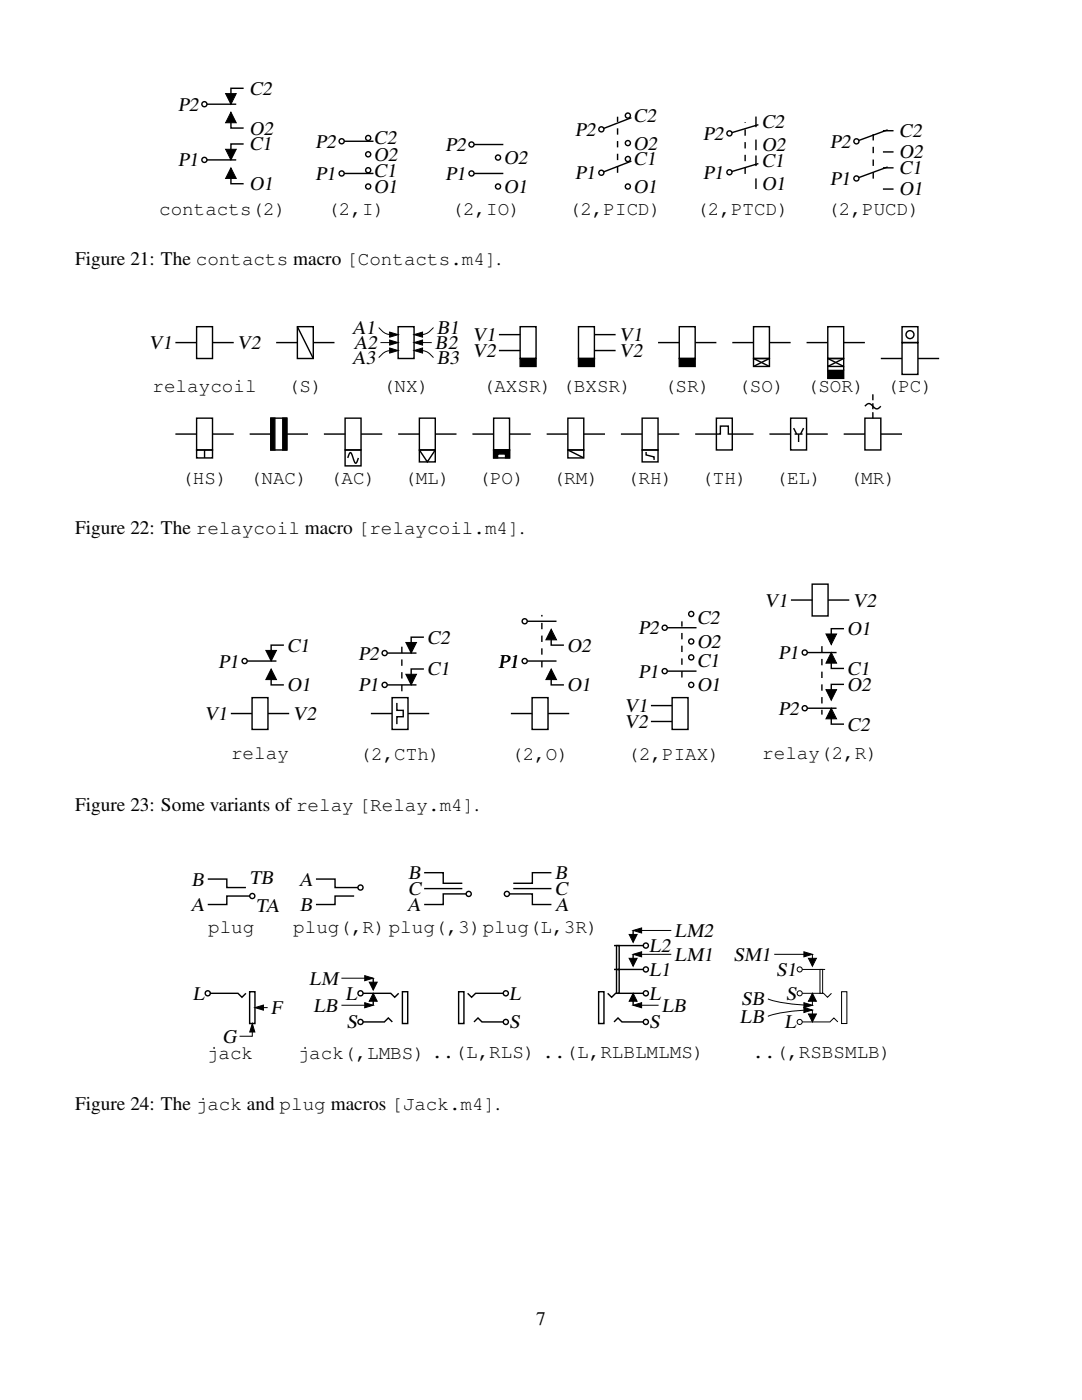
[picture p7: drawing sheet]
<svg xmlns="http://www.w3.org/2000/svg" width="216mm" height="279mm" viewBox="0 0 216 279" stroke-linecap="round" stroke-linejoin="round" font-family="sans-serif">
<circle cx="40.8" cy="31.9" r=".51" fill="#fff" stroke="#000" stroke-width=".28"/>
<path d="M41.3 31.9h5.8M46.1 33.8v2.9h2.5M48.6 28.7h-2.5v2.9" fill="none" stroke="#000" stroke-width=".28"/>
<path d="M45 29.8h2.1l-1 2.1zM46.1 33.5l1 2.1h-2.1z" fill="#000" stroke="#000" stroke-width=".2"/>
<circle cx="40.8" cy="20.8" r=".51" fill="#fff" stroke="#000" stroke-width=".28"/>
<path d="M48.6 17.6h-2.5v2.9M41.3 20.8h5.8M46.1 22.7v2.9h2.5" fill="none" stroke="#000" stroke-width=".28"/>
<path d="M45 18.7h2.1l-1 2.1zM46.1 22.4l1 2.1h-2.1z" fill="#000" stroke="#000" stroke-width=".2"/>
<circle cx="68.2" cy="34.6" r=".51" fill="#fff" stroke="#000" stroke-width=".28"/>
<path d="M68.7 34.6h5.8" fill="none" stroke="#000" stroke-width=".28"/>
<g fill="#fff" stroke="#000" stroke-width=".28">
<circle cx="73.5" cy="34" r=".51"/>
<circle cx="73.5" cy="37.2" r=".51"/>
<circle cx="68.2" cy="28.2" r=".51"/>
</g>
<path d="M68.7 28.2h5.8" fill="none" stroke="#000" stroke-width=".28"/>
<g fill="#fff" stroke="#000" stroke-width=".28">
<circle cx="73.5" cy="27.5" r=".51"/>
<circle cx="73.5" cy="30.8" r=".51"/>
<circle cx="94.1" cy="34.6" r=".51"/>
</g>
<path d="M94.6 34.6h5.8" fill="none" stroke="#000" stroke-width=".28"/>
<g fill="#fff" stroke="#000" stroke-width=".28">
<circle cx="99.4" cy="37.2" r=".51"/>
<circle cx="94.1" cy="28.8" r=".51"/>
</g>
<path d="M94.6 28.8h5.8" fill="none" stroke="#000" stroke-width=".28"/>
<g fill="#fff" stroke="#000" stroke-width=".28">
<circle cx="99.4" cy="31.4" r=".51"/>
<circle cx="120" cy="34.5" r=".51"/>
<circle cx="125.3" cy="31.7" r=".51"/>
<circle cx="125.3" cy="37.2" r=".51"/>
</g>
<path d="M126 32.2l-5.5 2.1" fill="none" stroke="#000" stroke-width=".28"/>
<g fill="#fff" stroke="#000" stroke-width=".28">
<circle cx="120" cy="25.8" r=".51"/>
<circle cx="125.3" cy="23.1" r=".51"/>
<circle cx="125.3" cy="28.6" r=".51"/>
</g>
<path d="M126 23.5l-5.5 2.1" fill="none" stroke="#000" stroke-width=".28"/>
<path d="M123.2 34.5v-11.2" fill="none" stroke="#000" stroke-width=".28" stroke-dasharray="1.3 1.3" stroke-linecap="butt"/>
<circle cx="145.6" cy="34.4" r=".51" fill="#fff" stroke="#000" stroke-width=".28"/>
<path d="M150.8 31v2.1M150.8 35.6v2.1M151.3 32.6l-5.3 1.6" fill="none" stroke="#000" stroke-width=".28"/>
<circle cx="145.6" cy="26.6" r=".51" fill="#fff" stroke="#000" stroke-width=".28"/>
<path d="M150.8 23.3v2.1M150.8 27.9v2.1M151.3 24.9l-5.3 1.6" fill="none" stroke="#000" stroke-width=".28"/>
<path d="M148.7 34.7v-10.3" fill="none" stroke="#000" stroke-width=".28" stroke-dasharray="1.3 1.3" stroke-linecap="butt"/>
<circle cx="170.9" cy="35.6" r=".51" fill="#fff" stroke="#000" stroke-width=".28"/>
<path d="M176.2 33.5h2.1M176.2 37.7h2.1M177.1 33.3l-5.7 2.1" fill="none" stroke="#000" stroke-width=".28"/>
<circle cx="170.9" cy="28.2" r=".51" fill="#fff" stroke="#000" stroke-width=".28"/>
<g fill="none" stroke="#000" stroke-width=".28">
<path d="M176.2 26.1h2.1M176.2 30.3h2.1M177.1 25.9l-5.7 2.1M35 68.4h4.2M39.2 65.2h3.2v6.3h-3.2zM42.4 68.4h4.2M55.1 68.4h4.2M59.3 65.2h3.2v6.3h-3.2zM59.3 65.2l3.2 6.3M62.5 68.4h4.2M79.4 65.2h3.2v6.3h-3.2zM99.6 66.8h4.2"/>
<path d="M99.6 70h4.2M103.8 65.2h3.2v6.3h-3.2zM103.8 71.5h3.2v1.6h-3.2zM115.4 65.2h3.2v6.3h-3.2zM115.4 71.5h3.2v1.6h-3.2zM118.6 66.8h4.2M118.6 70h4.2M131.3 68.4h4.2M135.5 65.2h3.2v6.3h-3.2zM135.5 71.5h3.2v1.6h-3.2zM138.7 68.4h4.2M146.1 68.4h4.3"/>
<path d="M150.4 65.2h3.1v6.3h-3.1zM150.4 71.5h3.1v1.6h-3.1zM150.4 71.5l3.1 1.6M153.5 68.4h4.3M153.5 71.5l-3.1 1.6M160.9 68.4h4.3M165.2 65.2h3.1v6.3h-3.1zM165.2 71.5h3.1v1.6h-3.1zM165.2 73.9h3.1v1.6h-3.1zM165.2 71.5l3.1 1.6v.8M168.3 68.4h4.3M168.3 71.5l-3.1 1.6v.8"/>
<path d="M174.2 78.7v1.2M175.8 71.5h4.2M180 68.4h3.2v6.3h-3.2zM180 65.2h3.2v3.2h-3.2zM183.2 71.5h4.2M35 86.6h4.2M39.2 83.5h3.2v6.3h-3.2zM39.2 89.8h3.2v1.6h-3.2zM40.8 89.8v1.6M42.4 86.6h4.2M49.8 86.6h4.2M54 83.5h3.2v6.3h-3.2z"/>
<path d="M54 83.5h.8v6.3h-.8zM56.4 83.5h.8v6.3h-.8zM57.2 86.6h4.3M64.6 86.6h4.3M68.9 83.5h3.1v6.3h-3.1zM68.9 89.8h3.1v3.2h-3.1zM69.4 91.4l.5-1.1a3.2 3.2 0 0 1 .8 1.8l.2 .3h.2l.4-1M72 86.6h4.3M79.4 86.6h4.3M83.7 83.5h3.2v6.3h-3.2zM83.7 89.8h3.2v2.4h-3.2zM83.7 89.8l1.6 2.4 1.6-2.4"/>
<path d="M86.9 86.6h4.2M94.3 86.6h4.2M98.5 83.5h3.2v6.3h-3.2zM98.5 89.8h3.2v1.6h-3.2zM98.5 89.8h3.2v1.6h-.8v-.8h-1.6v.8h-.8zM101.7 86.6h4.2M109.1 86.6h4.2M113.3 83.5h3.2v6.3h-3.2zM113.3 89.8h3.2v1.6h-3.2zM113.3 89.8l3.2 1.6M116.5 86.6h4.2M123.9 86.6h4.2"/>
<path d="M128.1 83.5h3.2v6.3h-3.2zM128.1 89.8h3.2v2.4h-3.2zM128.9 90.2v.6l1.6 .4v.6M131.3 86.6h4.2M138.7 86.6h5v-1.6h1.6v1.6h.8M142.9 83.5h3.2v6.3h-3.2zM146.1 86.6h4.3M153.5 86.6h4.3M157.8 83.5h3.1v6.3h-3.1zM158.4 85.4l.6 1.2M158.6 86.6h1.5M159.4 86.6v1.6"/>
<path d="M160.3 85.4l-.6 1.2M160.9 86.6h4.3M168.3 86.6h4.3M172.6 83.5h3.2v6.3h-3.2zM172.6 81.1a.89 .89 0 0 1 .8-.6 .89 .89 0 0 1 .8 .6 .84 .84 0 0 0 .8 .5 .84 .84 0 0 0 .8-.5M174.2 80.5v1.2M174.2 82.3v1.2M175.8 86.6h4.2M50.3 139.2h3.2v6.4h-3.2zM46.1 142.4h4.2M53.5 142.4h4.2"/>
<circle cx="181.6" cy="66.8" r=".79"/>
</g>
<path d="M174.2 35.6v-9.9" fill="none" stroke="#000" stroke-width=".28" stroke-dasharray="1.3 1.3" stroke-linecap="butt"/>
<path d="M77.8 66.3l1.6 .5-1.6 .5zM77.8 67.9l1.6 .5-1.6 .5zM77.8 69.5l1.6 .5-1.6 .5zM82.6 66.8l1.7-.5v1zM82.6 68.4l1.7-.5v1zM82.6 70l1.7-.5v1z" fill="#000" stroke="#000" stroke-width=".2"/>
<path d="M75.6 65.4a3.4 3.4 0 0 0 3.6 1.4M75.9 68.4h3.3M79.2 70a3.5 3.5 0 0 0-3.6 1.4M82.9 70a3.5 3.5 0 0 1 3.6 1.4M82.9 68.4h3.2M86.5 65.4a3.4 3.4 0 0 1-3.6 1.4" fill="none" stroke="#000" stroke-width=".2"/>
<path d="M103.8 71.5h3.2v1.6h-3.2zM115.4 71.5h3.2v1.6h-3.2zM135.5 71.5h3.2v1.6h-3.2zM165.2 73.9h3.1v1.6h-3.1zM54 83.5h.8v6.3h-.8zM56.4 83.5h.8v6.3h-.8zM98.5 89.8h3.2v1.6h-.8v-.8h-1.6v.8h-.8z" fill="#000"/>
<circle cx="48.8" cy="131.9" r=".51" fill="#fff" stroke="#000" stroke-width=".28"/>
<path d="M49.3 131.9h5.9M54.1 133.8v2.9h2.5M56.6 128.7h-2.5v2.9M78.2 139.2h3.2v6.4h-3.2zM74 142.4h4.2M79.2 140.3v1.5h1.3v1.2h-1.3v1.5M81.4 142.4h4.2" fill="none" stroke="#000" stroke-width=".28"/>
<path d="M53 129.8h2.2l-1.1 2.1zM54.1 133.5l1.1 2.1h-2.2z" fill="#000" stroke="#000" stroke-width=".2"/>
<circle cx="76.8" cy="136.7" r=".51" fill="#fff" stroke="#000" stroke-width=".28"/>
<path d="M77.3 136.7h5.8M84.6 133.5h-2.6v2.9" fill="none" stroke="#000" stroke-width=".28"/>
<path d="M81 134.6h2.1l-1.1 2.1z" fill="#000" stroke="#000" stroke-width=".2"/>
<circle cx="76.8" cy="130.3" r=".51" fill="#fff" stroke="#000" stroke-width=".28"/>
<path d="M77.3 130.3h5.8M84.6 127.2h-2.6v2.8M106.2 139.2h3.2v6.4h-3.2zM101.9 142.4h4.3M109.4 142.4h4.2" fill="none" stroke="#000" stroke-width=".28"/>
<path d="M81 128.2h2.1l-1.1 2.1z" fill="#000" stroke="#000" stroke-width=".2"/>
<path d="M80.2 138v-8.9" fill="none" stroke="#000" stroke-width=".28" stroke-dasharray="1.3 1.3" stroke-linecap="butt"/>
<circle cx="104.7" cy="131.9" r=".51" fill="#fff" stroke="#000" stroke-width=".28"/>
<path d="M105.2 131.9h5.8M110 133.8v2.9h2.5" fill="none" stroke="#000" stroke-width=".28"/>
<path d="M110 133.5l1 2.1h-2.1z" fill="#000" stroke="#000" stroke-width=".2"/>
<circle cx="104.7" cy="124" r=".51" fill="#fff" stroke="#000" stroke-width=".28"/>
<path d="M105.2 124h5.8M110 125.9v2.8h2.5M134.1 139.2h3.2v6.4h-3.2zM129.9 140.8h4.2M129.9 144h4.2" fill="none" stroke="#000" stroke-width=".28"/>
<path d="M110 125.6l1 2.1h-2.1z" fill="#000" stroke="#000" stroke-width=".2"/>
<path d="M108.1 133.2v-10.5" fill="none" stroke="#000" stroke-width=".28" stroke-dasharray="1.3 1.3" stroke-linecap="butt"/>
<g fill="#fff" stroke="#000" stroke-width=".28">
<circle cx="132.6" cy="133.9" r=".51"/>
<circle cx="137.9" cy="131.2" r=".51"/>
<circle cx="137.9" cy="136.7" r=".51"/>
</g>
<path d="M133.1 133.9h5.9" fill="none" stroke="#000" stroke-width=".28"/>
<g fill="#fff" stroke="#000" stroke-width=".28">
<circle cx="132.6" cy="125.3" r=".51"/>
<circle cx="137.9" cy="122.5" r=".51"/>
<circle cx="137.9" cy="128" r=".51"/>
</g>
<path d="M157.8 119.8h4.3M162.1 116.6h3.1v6.3h-3.1zM165.2 119.8h4.3M133.1 125.3h5.9" fill="none" stroke="#000" stroke-width=".28"/>
<path d="M136.1 135.2v-11.2" fill="none" stroke="#000" stroke-width=".28" stroke-dasharray="1.3 1.3" stroke-linecap="butt"/>
<circle cx="160.6" cy="130.2" r=".51" fill="#fff" stroke="#000" stroke-width=".28"/>
<path d="M161.1 130.2h5.8M165.9 130.5v2.9h2.5M168.4 125.5h-2.5v2.8" fill="none" stroke="#000" stroke-width=".28"/>
<path d="M164.8 126.5h2.1l-1 2.1zM165.9 130.2l1 2.1h-2.1z" fill="#000" stroke="#000" stroke-width=".2"/>
<circle cx="160.6" cy="141.3" r=".51" fill="#fff" stroke="#000" stroke-width=".28"/>
<path d="M168.4 136.6h-2.5v2.8M161.1 141.3h5.8M165.9 141.7v2.8h2.5M50.3 178.8h-5v1.7h-3.8" fill="none" stroke="#000" stroke-width=".28"/>
<path d="M164.8 137.6h2.1l-1 2.2zM165.9 141.3l1 2.2h-2.1z" fill="#000" stroke="#000" stroke-width=".2"/>
<path d="M164 129v13.6" fill="none" stroke="#000" stroke-width=".28" stroke-dasharray="1.3 1.3" stroke-linecap="butt"/>
<circle cx="50.3" cy="178.8" r=".51" fill="#fff" stroke="#000" stroke-width=".28"/>
<path d="M41.5 175.4h3.8v1.7h3.8M63 175.4h3.9v1.7h5" fill="none" stroke="#000" stroke-width=".28"/>
<circle cx="71.9" cy="177.1" r=".51" fill="#fff" stroke="#000" stroke-width=".28"/>
<path d="M70.7 178.8h-3.8v1.7h-3.9M93.5 178.4h-5.1v2.1h-3.8" fill="none" stroke="#000" stroke-width=".28"/>
<circle cx="93.5" cy="178.4" r=".51" fill="#fff" stroke="#000" stroke-width=".28"/>
<path d="M84.6 174.2h3.8v2.1h3.9M84.6 177.3h7.7M101.1 178.4h5.1v2.1h3.8" fill="none" stroke="#000" stroke-width=".28"/>
<circle cx="101.1" cy="178.4" r=".51" fill="#fff" stroke="#000" stroke-width=".28"/>
<path d="M102.4 177.3h7.6M110 174.2h-3.8v2.1h-3.8" fill="none" stroke="#000" stroke-width=".28"/>
<path d="M49.8 197.9h1.1v6.4h-1.1z" fill="#fff" stroke="#000" stroke-width=".28"/>
<path d="M41.5 198.2h6l.8 .8 .8-.8" fill="none" stroke="#000" stroke-width=".28"/>
<circle cx="41.5" cy="198.2" r=".51" fill="#fff" stroke="#000" stroke-width=".28"/>
<path d="M50.3 204.3l.6 1.7h-1.1zM50.9 201.1l1.7-.5v1z" fill="#000" stroke="#000" stroke-width=".2"/>
<path d="M50.3 204.5v2.3h-2.5M51.1 201.1h2.3" fill="none" stroke="#000" stroke-width=".2"/>
<path d="M80.3 197.9h1.1v6.4h-1.1z" fill="#fff" stroke="#000" stroke-width=".28"/>
<path d="M71.9 198.2h6.1l.8 .8 .8-.8" fill="none" stroke="#000" stroke-width=".28"/>
<circle cx="71.9" cy="198.2" r=".51" fill="#fff" stroke="#000" stroke-width=".28"/>
<path d="M73.7 196h1.6l-.8 1.6zM74.5 198.2l.8 1.6h-1.6z" fill="#000" stroke="#000" stroke-width=".2"/>
<path d="M74.5 195.2v2.1M74.5 198.6v2M71.9 204h4.8l.8-.8 .8 .8" fill="none" stroke="#000" stroke-width=".28"/>
<circle cx="71.9" cy="204" r=".51" fill="#fff" stroke="#000" stroke-width=".28"/>
<path d="M72.8 194.7l1.7 .5-1.7 .5zM72.8 200.1l1.7 .5-1.7 .5z" fill="#000" stroke="#000" stroke-width=".2"/>
<path d="M68.1 195.2h6.1M68.1 200.6h6.1" fill="none" stroke="#000" stroke-width=".2"/>
<path d="M91.5 197.9h1.1v6.4h-1.1z" fill="#fff" stroke="#000" stroke-width=".28"/>
<path d="M93.3 198.2l.8 .8 .8-.8h6" fill="none" stroke="#000" stroke-width=".28"/>
<circle cx="100.9" cy="198.2" r=".51" fill="#fff" stroke="#000" stroke-width=".28"/>
<path d="M94.6 204l.8-.8 .8 .8h4.7" fill="none" stroke="#000" stroke-width=".28"/>
<g fill="#fff" stroke="#000" stroke-width=".28">
<path d="M119.5 197.9h1v6.4h-1z"/>
<circle cx="100.9" cy="204" r=".51"/>
</g>
<path d="M121.3 198.2l.7 .8 .8-.8h6.1" fill="none" stroke="#000" stroke-width=".28"/>
<circle cx="128.9" cy="198.2" r=".51" fill="#fff" stroke="#000" stroke-width=".28"/>
<path d="M126.3 198.2l.8 1.6h-1.6z" fill="#000" stroke="#000" stroke-width=".2"/>
<path d="M122.5 193.5h6.4M126.3 198.6v2" fill="none" stroke="#000" stroke-width=".28"/>
<g fill="#fff" stroke="#000" stroke-width=".28">
<path d="M123 193.5h.5v4.7h-.5z"/>
<circle cx="128.9" cy="193.5" r=".51"/>
</g>
<path d="M125.5 191.3h1.6l-.8 1.5z" fill="#000" stroke="#000" stroke-width=".2"/>
<path d="M122.5 188.7h6.4M126.3 190.5v2" fill="none" stroke="#000" stroke-width=".28"/>
<g fill="#fff" stroke="#000" stroke-width=".28">
<path d="M123 188.7h.5v4.8h-.5z"/>
<circle cx="128.9" cy="188.7" r=".51"/>
</g>
<path d="M125.5 186.5h1.6l-.8 1.6z" fill="#000" stroke="#000" stroke-width=".2"/>
<path d="M126.3 185.7v2.1M122.5 204l.8-.8 .8 .8h4.8" fill="none" stroke="#000" stroke-width=".28"/>
<circle cx="128.9" cy="204" r=".51" fill="#fff" stroke="#000" stroke-width=".28"/>
<path d="M126.3 190.5l1.7-.6v1.1zM126.3 185.7l1.7-.5v1zM126.3 200.6l1.7-.5v1z" fill="#000" stroke="#000" stroke-width=".2"/>
<path d="M126.6 190.5h7.4M126.6 185.7h7.4M126.6 200.6h4.8" fill="none" stroke="#000" stroke-width=".2"/>
<path d="M167.9 197.9h1.1v6.4h-1.1z" fill="#fff" stroke="#000" stroke-width=".2"/>
<path d="M159.6 204h6l.8-.8 .8 .8" fill="none" stroke="#000" stroke-width=".2"/>
<circle cx="159.6" cy="204" r=".51" fill="#fff" stroke="#000" stroke-width=".2"/>
<path d="M161.3 202.4h1.6l-.8 1.6z" fill="#000" stroke="#000" stroke-width=".2"/>
<path d="M159.6 198.2h4.7l.8 .8 .8-.8M162.1 201.6v2.2" fill="none" stroke="#000" stroke-width=".2"/>
<circle cx="159.6" cy="198.2" r=".51" fill="#fff" stroke="#000" stroke-width=".2"/>
<path d="M162.1 198.2l.8 1.6h-1.6z" fill="#000" stroke="#000" stroke-width=".2"/>
<path d="M159.6 193.5h5M162.1 198.4v2.2" fill="none" stroke="#000" stroke-width=".2"/>
<g fill="#fff" stroke="#000" stroke-width=".2">
<path d="M163.6 193.5h.5v4.7h-.5z"/>
<circle cx="159.6" cy="193.5" r=".51"/>
</g>
<path d="M160.4 189.9l1.7 .6-1.7 .5zM161.3 191.3h1.6l-.8 1.5zM160.4 201.1l1.7 .5-1.7 .5zM160.4 200.1l1.7 .5-1.7 .5z" fill="#000" stroke="#000" stroke-width=".2"/>
<path d="M153.2 199.3a27.2 27.2 0 0 0 8.7 1.3M154.5 190.5h7.4M162.1 190.5v2.2M161.9 201.6a29.2 29.2 0 0 0-8.7 1.2" fill="none" stroke="#000" stroke-width=".2"/>
<g font-size="3.8">
<text x="35.6" y="22.1">P2</text>
<text x="49.8" y="18.9">C2</text>
<text x="49.8" y="26.8">O2</text>
<text x="63" y="29.5">P2</text>
<text x="74.6" y="28.8">C2</text>
<text x="114.8" y="27.1">P2</text>
<text x="126.4" y="29.8">O2</text>
<text x="126.4" y="24.4">C2</text>
<text x="140.3" y="27.9">P2</text>
<text x="152" y="25.6">C2</text>
<text x="165.7" y="29.5">P2</text>
<text x="179.4" y="27.4">C2</text>
<text x="35.6" y="33.2">P1</text>
<text x="49.8" y="30">C1</text>
<text x="63" y="35.9">P1</text>
<text x="74.6" y="35.3">C1</text>
<text x="74.6" y="32.1">O2</text>
<text x="88.9" y="35.9">P1</text>
<text x="88.9" y="30.2">P2</text>
<text x="100.5" y="32.7">O2</text>
<text x="114.8" y="35.8">P1</text>
<text x="126.4" y="33">C1</text>
<text x="140.3" y="35.7">P1</text>
<text x="152" y="33.4">C1</text>
<text x="152" y="30.2">O2</text>
<text x="179.4" y="34.8">C1</text>
<text x="179.4" y="31.6">O2</text>
<text x="49.8" y="38">O1</text>
<text x="74.6" y="38.5">O1</text>
<text x="100.5" y="38.5">O1</text>
<text x="126.4" y="38.5">O1</text>
<text x="152" y="38">O1</text>
<text x="165.7" y="36.9">P1</text>
<text x="179.4" y="39">O1</text>
<text x="31.7" y="42.9">contacts(2)</text>
<text x="65.3" y="42.9">(2,I)</text>
<text x="90.1" y="42.9">(2,IO)</text>
<text x="113.5" y="42.9">(2,PICD)</text>
<text x="138.9" y="42.9">(2,PTCD)</text>
<text x="165.1" y="42.9">(2,PUCD)</text>
<text x="15" y="52.9">Figure 21: The contacts macro [Contacts.m4].</text>
<text x="29.6" y="69.7">V1</text>
<text x="47.3" y="69.7">V2</text>
<text x="70.2" y="66.7">A1</text>
<text x="70.6" y="69.7">A2</text>
<text x="86.8" y="69.7">B2</text>
<text x="87.1" y="66.7">B1</text>
<text x="94.2" y="68.1">V1</text>
<text x="94.2" y="71.2">V2</text>
<text x="123.5" y="68.1">V1</text>
<text x="123.5" y="71.2">V2</text>
<text x="70.2" y="72.7">A3</text>
<text x="87.1" y="72.7">B3</text>
<text x="30.4" y="78.2">relaycoil</text>
<text x="57.5" y="78.2">(S)</text>
<text x="76.4" y="78.2">(NX)</text>
<text x="96.3" y="78.2">(AXSR) (BXSR)</text>
<text x="132.5" y="78.2">(SR)</text>
<text x="147.3" y="78.2">(SO)</text>
<text x="161" y="78.2">(SOR)</text>
<text x="177" y="78.2">(PC)</text>
<text x="36.2" y="96.6">(HS)</text>
<text x="49.9" y="96.6">(NAC)</text>
<text x="65.8" y="96.6">(AC)</text>
<text x="80.6" y="96.6">(ML)</text>
<text x="95.5" y="96.6">(PO)</text>
<text x="110.3" y="96.6">(RM)</text>
<text x="125.1" y="96.6">(RH)</text>
<text x="139.9" y="96.6">(TH)</text>
<text x="154.7" y="96.6">(EL)</text>
<text x="169.5" y="96.6">(MR)</text>
<text x="15" y="106.6">Figure 22: The relaycoil macro [relaycoil.m4].</text>
<text x="139.1" y="124.5">C2</text>
<text x="152.5" y="121">V1</text>
<text x="170.1" y="121">V2</text>
<text x="57.3" y="130">C1</text>
<text x="71.5" y="131.6">P2</text>
<text x="85.2" y="128.4">C2</text>
<text x="113.2" y="130">O2</text>
<text x="127.4" y="126.6">P2</text>
<text x="139.1" y="129.3">O2</text>
<text x="155.4" y="131.5">P1</text>
<text x="169.1" y="126.8">O1</text>
<text x="43.6" y="133.2">P1</text>
<text x="57.3" y="138">O1</text>
<text x="71.5" y="138">P1</text>
<text x="85.2" y="134.8">C1</text>
<text x="99.5" y="133.2">P1</text>
<text x="113.2" y="138">O1</text>
<text x="127.4" y="135.3">P1</text>
<text x="139.1" y="138">O1</text>
<text x="139.1" y="133.2">C1</text>
<text x="169.1" y="134.7">C1</text>
<text x="169.1" y="137.9">O2</text>
<text x="40.7" y="143.7">V1</text>
<text x="58.4" y="143.7">V2</text>
<text x="124.5" y="142.1">V1</text>
<text x="155.4" y="142.7">P2</text>
<text x="124.5" y="145.3">V2</text>
<text x="169.1" y="145.8">C2</text>
<text x="46.1" y="151.6">relay</text>
<text x="71.7" y="151.7">(2,CTh)</text>
<text x="102" y="151.6">(2,O)</text>
<text x="125.2" y="151.6">(2,PIAX)</text>
<text x="152.1" y="151.6">relay(2,R)</text>
<text x="15" y="161.8">Figure 23: Some variants of relay [Relay.m4].</text>
<text x="38.2" y="176.7">B</text>
<text x="49.7" y="176.5">TB</text>
<text x="59.6" y="176.7">A</text>
<text x="81.4" y="175.5">B</text>
<text x="81.4" y="178.6">C</text>
<text x="110.7" y="175.5">B</text>
<text x="110.7" y="178.6">C</text>
<text x="38" y="181.8">A</text>
<text x="51" y="182">TA</text>
<text x="59.8" y="181.8">B</text>
<text x="81.2" y="181.8">A</text>
<text x="110.7" y="181.8">A</text>
<text x="41.5" y="186.1">plug</text>
<text x="58.5" y="186.1">plug(,R)plug(,3)plug(L,3R)</text>
<text x="129.5" y="190">L2</text>
<text x="134.6" y="191.8">LM1</text>
<text x="134.6" y="187">LM2</text>
<text x="146.3" y="191.7">SM1</text>
<text x="61.7" y="196.5">LM</text>
<text x="129.5" y="194.8">L1</text>
<text x="154.9" y="194.8">S1</text>
<text x="38.5" y="199.5">L</text>
<text x="54.1" y="202.4">F</text>
<text x="62.6" y="201.9">LB</text>
<text x="68.9" y="199.5">L</text>
<text x="101.6" y="199.5">L</text>
<text x="129.5" y="199.5">L</text>
<text x="132.1" y="201.9">LB</text>
<text x="147.9" y="200.6">SB</text>
<text x="156.8" y="199.5">S</text>
<text x="44.4" y="208.1">G</text>
<text x="69.1" y="205.2">S</text>
<text x="101.6" y="205.2">S</text>
<text x="129.5" y="205.2">S</text>
<text x="147.6" y="204.1">LB</text>
<text x="156.6" y="205.2">L</text>
<text x="41.3" y="211.3">jack</text>
<text x="59.4" y="211.3">jack(,LMBS) ..(L,RLS) ..(L,RLBLMLMS)</text>
<text x="150.2" y="211.1">..(,RSBSMLB)</text>
<text x="15" y="221.5">Figure 24: The jack and plug macros [Jack.m4].</text>
<text x="107" y="264.4">7</text>
</g>
</svg>
